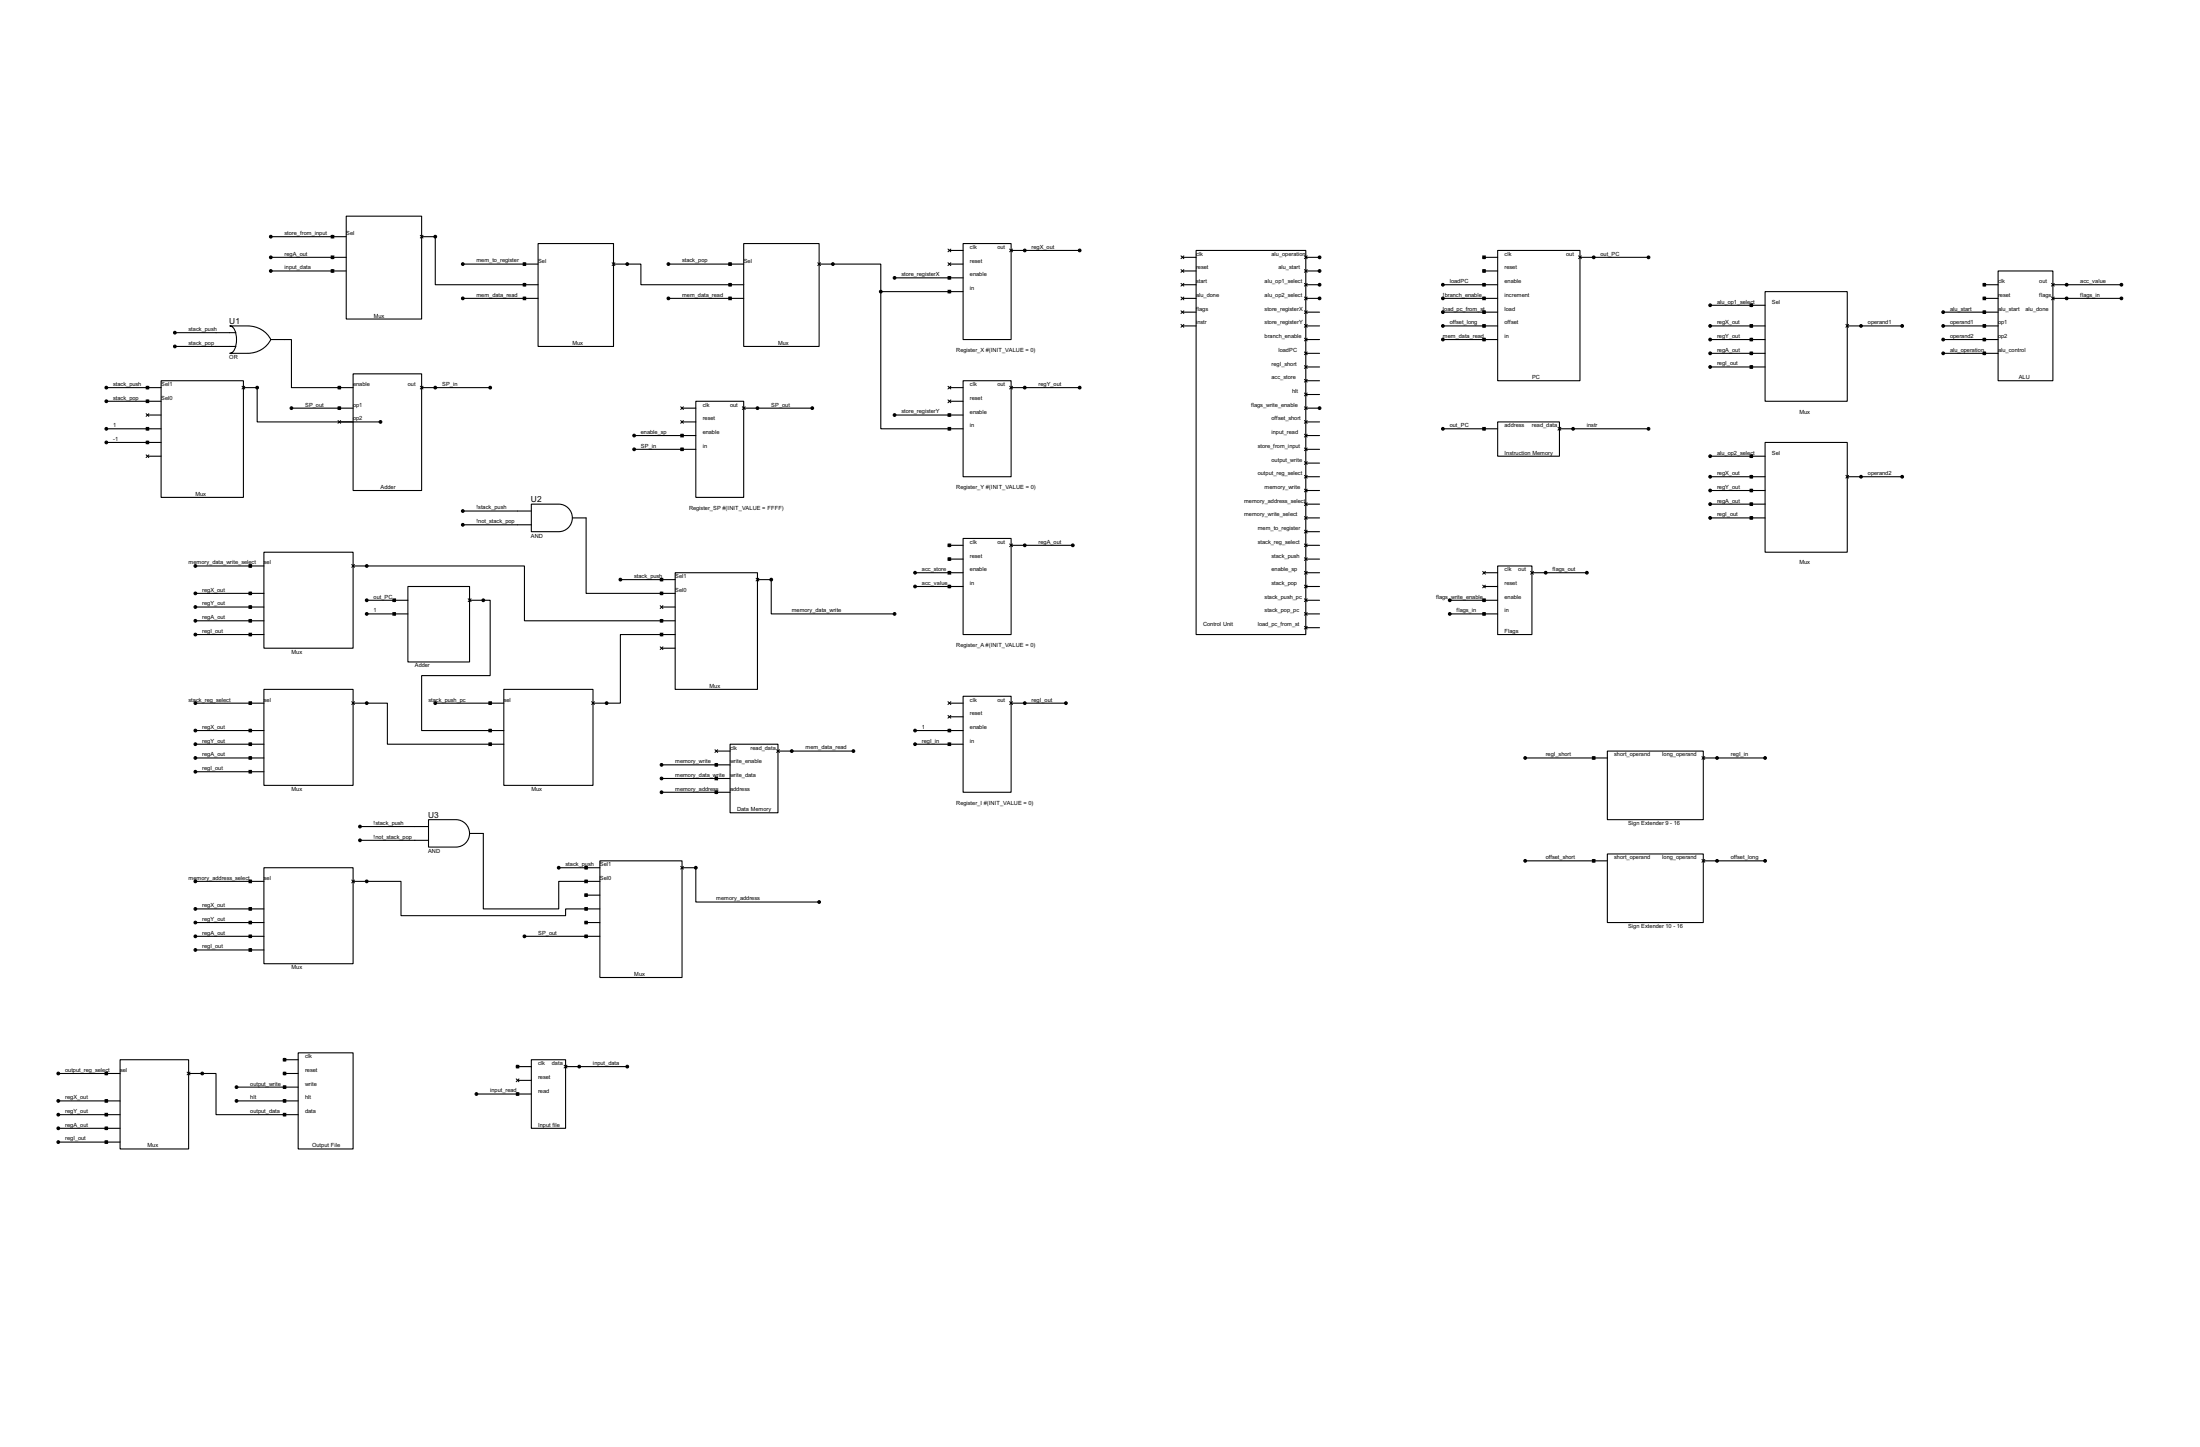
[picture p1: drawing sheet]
<svg xmlns="http://www.w3.org/2000/svg" width="815mm" height="536mm" viewBox="0 0 815 536" stroke-linecap="round" stroke-linejoin="round" font-family="sans-serif">
<g fill="none" stroke="#000" stroke-width=".4">
<path d="M100.4 95.3h27.9M100.4 87.7h27.9M128.3 80.1h28v38.1h-28zM156.3 87.7h5v17.8h38.1M171.5 97.8h27.9M199.4 90.2h28v38.1h-28zM227.4 97.8h10.1v7.7h38.1M247.7 97.8h27.9M275.6 90.2h28v38.1h-28zM303.6 97.8h22.8v10.2M351.8 92.8h5.1M351.8 97.8h5.1"/>
<path d="M356.9 90.2h17.8v35.6h-17.8zM374.7 92.8h25.4M438.2 95.3h5.1M443.3 92.8h40.6v142.2h-40.6zM483.9 95.3h5.1M550 95.3h5M555 92.8h30.5v48.2h-30.5zM585.5 95.3h25.4M100.4 100.4h27.9M171.5 110.5h27.9M247.7 110.5h27.9M326.4 108v50.8h30.5"/>
<path d="M326.4 108h30.5M331.5 102.9h25.4M438.2 105.5h5.1M438.2 110.5h5.1M438.2 115.6h5.1M438.2 100.4h5.1M483.9 105.5h5.1M483.9 110.5h5.1M483.9 115.6h5.1M483.9 100.4h5.1M534.7 105.5h20.3M534.7 110.5h20.3"/>
<path d="M534.7 115.6h20.3M550 100.4h5M633.8 113.1h20.3M654.1 108h30.5v40.6h-30.5zM720.1 115.6h20.4M735.4 105.5h5.1M735.4 110.5h5.1M740.5 100.4h20.3v40.6h-20.3zM760.8 105.5h25.4M760.8 110.5h25.4M64.8 123.2h22.6M64.8 128.3h22.6"/>
<path d="M85.1 120.7h6.6a9.5 9.5 0 0 1 8.7 5.1 9.5 9.5 0 0 1-8.7 5.1h-6.6a3.2 3.2 0 0 0 2.4-3.2 7.7 7.7 0 0 0-1.3-6.6zM100.4 125.8h7.6v17.8h22.9M130.9 138.5h25.4v43.2h-25.4zM438.2 120.7h5.1M483.9 120.7h5.1M483.9 125.8h5.1M483.9 130.9h5.1M483.9 135.9h5.1M534.7 120.7h20.3M534.7 125.8h20.3M633.8 120.7h20.3M633.8 125.8h20.3"/>
<path d="M633.8 130.9h20.3M633.8 135.9h20.3M684.6 120.7h20.3M720.1 120.7h20.4M720.1 125.8h20.4M720.1 130.9h20.4M39.4 158.8h20.3M39.4 143.6h20.3M39.4 148.6h20.3M54.7 153.7h5M59.7 141h30.5v43.2h-30.5zM90.2 143.6h5.1v12.7h45.7"/>
<path d="M108 151.2h22.9M125.8 156.3h5.1M156.3 143.6h25.4M252.8 151.2h5.1M252.8 156.3h5.1M257.9 148.6h17.7v35.6h-17.7zM275.6 151.2h25.4M331.5 153.7h25.4M351.8 143.6h5.1M351.8 148.6h5.1M356.9 141h17.8v35.6h-17.8zM374.7 143.6h25.4"/>
<path d="M483.9 151.2h5.1M483.9 141h5.1M483.9 146.1h5.1M483.9 156.3h5.1M534.7 158.8h20.3M555 156.3h22.9v12.7h-22.9zM577.9 158.8h33M39.4 163.9h20.3M54.7 169h5M235 161.3h22.9M235 166.4h22.9M483.9 176.6h5.1"/>
<path d="M483.9 161.3h5.1M483.9 166.4h5.1M483.9 171.5h5.1M633.8 176.6h20.3M633.8 169h20.3M654.1 163.9h30.5v40.6h-30.5zM684.6 176.6h20.3M171.5 189.3h25.4M171.5 194.4h25.4M196.9 186.7h10.2a5.1 5.1 0 0 1 5 5.1 5.1 5.1 0 0 1-5 5.1h-10.2zM212.1 191.8h5.1v28h33M356.9 199.4h17.8v35.6h-17.8z"/>
<path d="M483.9 181.7h5.1M483.9 186.7h5.1M483.9 191.8h5.1M483.9 196.9h5.1M633.8 181.7h20.3M633.8 186.7h20.3M633.8 191.8h20.3M72.4 209.6h25.4M72.4 219.8h25.4M97.8 204.5h33.1v35.6h-33.1zM130.9 209.6h63.5v20.3h55.8M151.2 217.2h22.8v28h-22.8z"/>
<path d="M229.9 214.7h20.3M250.2 212.1h30.5v43.2h-30.5zM280.7 214.7h5.1v12.7h45.7M339.1 212.1h17.8M339.1 217.2h17.8M351.8 202h5.1M351.8 207.1h5.1M374.7 202h22.9M483.9 212.1h5.1M483.9 202h5.1M483.9 217.2h5.1M483.9 207.1h5.1"/>
<path d="M550 212.1h5M550 217.2h5M555 209.6h12.7v25.4h-12.7zM567.7 212.1h20.4M72.4 224.8h25.4M72.4 229.9h25.4M72.4 235h25.4M135.9 227.4h15.3M135.9 222.3h15.3M174 222.3h7.7v27.9h-25.4v20.4h30.4M245.2 224.8h5M250.2 235h-20.3v25.4h-10.1"/>
<path d="M483.9 227.4h5.1M483.9 222.3h5.1M483.9 232.5h5.1M537.3 227.4h17.7M537.3 222.3h17.7M97.8 255.3h33.1v35.6h-33.1zM186.7 255.3h33.1v35.6h-33.1zM245.2 240.1h5M356.9 257.9h17.8v35.5h-17.8zM72.4 270.6h25.4M72.4 275.6h25.4M72.4 260.4h25.4"/>
<path d="M130.9 260.4h12.7v15.2h43.1M161.3 260.4h25.4M265.5 278.2h5.1M270.6 275.6h17.7v25.4h-17.7zM288.3 278.2h28M339.1 270.6h17.8M339.1 275.6h17.8M351.8 260.4h5.1M351.8 265.5h5.1M374.7 260.4h20.3M595.7 278.2h35.5v25.4h-35.5zM72.4 280.7h25.4"/>
<path d="M72.4 285.8h25.4M245.2 283.3h25.4M245.2 288.3h25.4M245.2 293.4h25.4M565.2 280.7h30.5M631.2 280.7h22.9M133.4 306.1h25.4M133.4 311.2h25.4M158.8 303.6h10.2a5.1 5.1 0 0 1 5 5 5.1 5.1 0 0 1-5 5.1h-10.2zM174 308.7h5.1v27.9h28v-10.2h15.2M222.3 318.8h30.5v43.2h-30.5zM565.2 318.8h30.5"/>
<path d="M595.7 316.3h35.5v25.4h-35.5zM631.2 318.8h22.9M72.4 326.4h25.4M72.4 336.6h25.4M97.8 321.4h33.1v35.5h-33.1zM130.9 326.4h17.7v12.7h61v-2.5h12.7M207.1 321.4h15.2M217.2 331.5h5.1M252.8 321.4h5.1v12.7h45.7M72.4 341.7h25.4M72.4 346.8h25.4M72.4 351.8h25.4"/>
<path d="M194.4 346.8h27.9M217.2 341.7h5.1M21.6 397.6h22.9M44.5 392.5h25.4v33h-25.4zM69.9 397.6h10.2v15.2h30.4M105.5 397.6h5M105.5 392.5h5M110.5 389.9h20.4v35.6h-20.4zM191.8 395h5.1M196.9 392.5h12.7v25.4h-12.7zM209.6 395h22.9M21.6 407.7h22.9"/>
<path d="M21.6 412.8h22.9M21.6 417.9h22.9M87.7 402.6h22.8M87.7 407.7h22.8M176.6 405.2h20.3M191.8 400.1h5.1M21.6 423h22.9"/>
</g>
<g fill="none" stroke="#000" stroke-width=".37">
<path d="M122.7 94.8l1.1 1M122.7 99.9l1.1 1M122.7 87.2l1.1 1M123.8 94.8l-1.1 1M123.8 99.9l-1.1 1M123.8 87.2l-1.1 1M155.8 87.2l1 1M156.8 87.2l-1 1M193.9 97.3l1 1.1M194.9 97.3l-1 1.1M226.9 97.3l1 1.1M227.9 97.3l-1 1.1"/>
<path d="M270.1 97.3l1 1.1M271.1 97.3l-1 1.1M303.1 97.3l1 1.1M304.1 97.3l-1 1.1M351.3 92.3l1.1 1M351.3 97.3l1.1 1.1M352.4 92.3l-1.1 1M352.4 97.3l-1.1 1.1M374.2 92.3l1 1M375.2 92.3l-1 1M437.7 94.8l1 1M437.7 99.9l1 1"/>
<path d="M438.7 94.8l-1 1M438.7 99.9l-1 1M483.4 94.8l1 1M483.4 99.9l1 1M484.4 94.8l-1 1M484.4 99.9l-1 1M549.5 94.8l1 1M549.5 99.9l1 1M550.5 99.9l-1 1M550.5 94.8l-1 1M585 94.8l1 1M586 94.8l-1 1"/>
<path d="M193.9 105l1 1M193.9 110l1 1.1M194.9 105l-1 1M194.9 110l-1 1.1M270.1 105l1 1M270.1 110l1 1.1M271.1 105l-1 1M271.1 110l-1 1.1M351.3 102.4l1.1 1M351.3 107.5l1.1 1M352.4 102.4l-1.1 1M352.4 107.5l-1.1 1"/>
<path d="M437.7 105l1 1M437.7 110l1 1.1M437.7 115.1l1 1M438.7 105l-1 1M438.7 110l-1 1.1M438.7 115.1l-1 1M483.4 105l1 1M483.4 110l1 1.1M483.4 115.1l1 1M484.4 105l-1 1M484.4 110l-1 1.1M484.4 115.1l-1 1"/>
<path d="M549.5 105l1 1M549.5 110l1 1.1M549.5 115.1l1 1M550.5 115.1l-1 1M550.5 105l-1 1M550.5 110l-1 1.1M648.5 112.6l1 1M649.5 112.6l-1 1M734.9 105l1 1M734.9 110l1 1.1M734.9 115.1l1 1M735.9 105l-1 1"/>
<path d="M735.9 110l-1 1.1M735.9 115.1l-1 1M760.3 105l1 1M760.3 110l1 1.1M761.3 105l-1 1M761.3 110l-1 1.1M437.7 120.2l1 1M438.7 120.2l-1 1M483.4 120.2l1 1M483.4 125.3l1 1M483.4 130.4l1 1M483.4 135.4l1 1.1"/>
<path d="M484.4 120.2l-1 1M484.4 125.3l-1 1M484.4 130.4l-1 1M484.4 135.4l-1 1.1M549.5 120.2l1 1M549.5 125.3l1 1M550.5 125.3l-1 1M550.5 120.2l-1 1M648.5 120.2l1 1M648.5 125.3l1 1M648.5 130.4l1 1M648.5 135.4l1 1.1"/>
<path d="M649.5 130.4l-1 1M649.5 120.2l-1 1M649.5 125.3l-1 1M649.5 135.4l-1 1.1M684.1 120.2l1 1M685.1 120.2l-1 1M734.9 120.2l1 1M734.9 125.3l1 1M734.9 130.4l1 1M735.9 120.2l-1 1M735.9 125.3l-1 1M735.9 130.4l-1 1"/>
<path d="M54.2 143.1l1 1M54.2 153.2l1 1M54.2 158.3l1 1M54.2 148.1l1 1.1M55.2 143.1l-1 1M55.2 153.2l-1 1M55.2 158.3l-1 1M55.2 148.1l-1 1.1M89.7 143.1l1 1M90.7 143.1l-1 1M125.3 143.1l1 1M125.3 150.7l1 1"/>
<path d="M125.3 155.8l1 1M126.3 143.1l-1 1M126.3 150.7l-1 1M126.3 155.8l-1 1M155.8 143.1l1 1M156.8 143.1l-1 1M252.3 150.7l1 1M252.3 155.8l1 1M253.3 150.7l-1 1M253.3 155.8l-1 1M275.1 150.7l1.1 1M276.2 150.7l-1.1 1"/>
<path d="M351.3 143.1l1.1 1M351.3 148.1l1.1 1.1M351.3 153.2l1.1 1M351.3 158.3l1.1 1M352.4 143.1l-1.1 1M352.4 148.1l-1.1 1.1M352.4 153.2l-1.1 1M352.4 158.3l-1.1 1M374.2 143.1l1 1M375.2 143.1l-1 1M483.4 140.5l1 1M483.4 145.6l1 1"/>
<path d="M483.4 150.7l1 1M483.4 155.8l1 1M484.4 140.5l-1 1M484.4 145.6l-1 1M484.4 150.7l-1 1M484.4 155.8l-1 1M549.5 158.3l1 1M550.5 158.3l-1 1M577.4 158.3l1 1M578.4 158.3l-1 1M54.2 163.4l1 1M54.2 168.5l1 1"/>
<path d="M55.2 163.4l-1 1M55.2 168.5l-1 1M252.3 160.8l1 1.1M252.3 165.9l1 1M253.3 160.8l-1 1.1M253.3 165.9l-1 1M483.4 160.8l1 1.1M483.4 165.9l1 1M483.4 171l1 1M483.4 176.1l1 1M484.4 160.8l-1 1.1M484.4 165.9l-1 1"/>
<path d="M484.4 171l-1 1M484.4 176.1l-1 1M648.5 168.5l1 1M648.5 176.1l1 1M649.5 168.5l-1 1M649.5 176.1l-1 1M684.1 176.1l1 1M685.1 176.1l-1 1M483.4 181.2l1 1M483.4 186.2l1 1.1M483.4 191.3l1 1M483.4 196.4l1 1"/>
<path d="M484.4 181.2l-1 1M484.4 186.2l-1 1.1M484.4 191.3l-1 1M484.4 196.4l-1 1M648.5 181.2l1 1M648.5 186.2l1 1.1M648.5 191.3l1 1M649.5 191.3l-1 1M649.5 181.2l-1 1M649.5 186.2l-1 1.1M92.3 209.1l1 1M92.3 219.3l1 1"/>
<path d="M93.3 209.1l-1 1M93.3 219.3l-1 1M130.4 209.1l1 1M131.4 209.1l-1 1M244.7 214.2l1 1M244.7 219.3l1 1M245.7 214.2l-1 1M245.7 219.3l-1 1M280.2 214.2l1 1M281.2 214.2l-1 1M351.3 201.5l1.1 1M351.3 206.6l1.1 1"/>
<path d="M351.3 211.6l1.1 1.1M351.3 216.7l1.1 1M352.4 201.5l-1.1 1M352.4 206.6l-1.1 1M352.4 211.6l-1.1 1.1M352.4 216.7l-1.1 1M374.2 201.5l1 1M375.2 201.5l-1 1M483.4 201.5l1 1M483.4 206.6l1 1M483.4 211.6l1 1.1M483.4 216.7l1 1"/>
<path d="M484.4 201.5l-1 1M484.4 206.6l-1 1M484.4 211.6l-1 1.1M484.4 216.7l-1 1M549.5 211.6l1 1.1M549.5 216.7l1 1M550.5 211.6l-1 1.1M550.5 216.7l-1 1M567.2 211.6l1.1 1.1M568.3 211.6l-1.1 1.1M92.3 224.3l1 1.1M92.3 229.4l1 1"/>
<path d="M92.3 234.5l1 1M93.3 224.3l-1 1.1M93.3 229.4l-1 1M93.3 234.5l-1 1M145.6 221.8l1 1M145.6 226.9l1 1M146.6 221.8l-1 1M146.6 226.9l-1 1M173.5 221.8l1.1 1M174.6 221.8l-1.1 1M244.7 224.3l1 1.1M244.7 229.4l1 1"/>
<path d="M244.7 234.5l1 1M244.7 239.6l1 1M245.7 224.3l-1 1.1M245.7 229.4l-1 1M245.7 234.5l-1 1M245.7 239.6l-1 1M483.4 221.8l1 1M483.4 226.9l1 1M483.4 232l1 1M484.4 221.8l-1 1M484.4 226.9l-1 1M484.4 232l-1 1"/>
<path d="M549.5 221.8l1 1M549.5 226.9l1 1M550.5 221.8l-1 1M550.5 226.9l-1 1M92.3 259.9l1 1M93.3 259.9l-1 1M130.4 259.9l1 1M131.4 259.9l-1 1M181.2 259.9l1 1M182.2 259.9l-1 1M219.3 259.9l1 1M220.3 259.9l-1 1"/>
<path d="M351.3 259.9l1.1 1M352.4 259.9l-1.1 1M374.2 259.9l1 1M375.2 259.9l-1 1M92.3 270.1l1 1M92.3 275.1l1 1.1M93.3 270.1l-1 1M93.3 275.1l-1 1.1M181.2 270.1l1 1M181.2 275.1l1 1.1M182.2 270.1l-1 1M182.2 275.1l-1 1.1"/>
<path d="M265 277.7l1 1M266 277.7l-1 1M287.8 277.7l1.1 1M288.9 277.7l-1.1 1M351.3 265l1.1 1M351.3 270.1l1.1 1M351.3 275.1l1.1 1.1M352.4 265l-1.1 1M352.4 270.1l-1.1 1M352.4 275.1l-1.1 1.1M92.3 280.2l1 1M92.3 285.3l1 1"/>
<path d="M93.3 280.2l-1 1M93.3 285.3l-1 1M265 282.8l1 1M265 287.8l1 1.1M265 292.9l1 1M266 282.8l-1 1M266 287.8l-1 1.1M266 292.9l-1 1M590.1 280.2l1 1M591.1 280.2l-1 1M630.7 280.2l1.1 1M631.8 280.2l-1.1 1"/>
<path d="M590.1 318.3l1 1M591.1 318.3l-1 1M630.7 318.3l1.1 1M631.8 318.3l-1.1 1M92.3 325.9l1 1.1M92.3 336.1l1 1M93.3 325.9l-1 1.1M93.3 336.1l-1 1M130.4 325.9l1 1.1M131.4 325.9l-1 1.1M216.7 320.9l1 1M216.7 325.9l1 1.1"/>
<path d="M216.7 331l1 1M216.7 336.1l1 1M217.7 331l-1 1M217.7 320.9l-1 1M217.7 325.9l-1 1.1M217.7 336.1l-1 1M252.3 320.9l1 1M253.3 320.9l-1 1M92.3 341.2l1 1M92.3 346.3l1 1M92.3 351.3l1 1.1M93.3 341.2l-1 1"/>
<path d="M93.3 346.3l-1 1M93.3 351.3l-1 1.1M216.7 341.2l1 1M216.7 346.3l1 1M217.7 341.2l-1 1M217.7 346.3l-1 1M38.9 397.1l1 1M39.9 397.1l-1 1M69.4 397.1l1 1M70.4 397.1l-1 1M105 392l1 1M105 397.1l1 1"/>
<path d="M106 392l-1 1M106 397.1l-1 1M191.3 394.5l1 1M191.3 399.6l1 1M192.3 394.5l-1 1M192.3 399.6l-1 1M209.1 394.5l1 1M210.1 394.5l-1 1M38.9 407.2l1 1M38.9 412.3l1 1M38.9 417.4l1 1M39.9 407.2l-1 1"/>
<path d="M39.9 412.3l-1 1M39.9 417.4l-1 1M105 402.1l1 1.1M105 407.2l1 1M105 412.3l1 1M106 402.1l-1 1.1M106 407.2l-1 1M106 412.3l-1 1M191.3 404.7l1 1M192.3 404.7l-1 1M38.9 422.5l1 1M39.9 422.5l-1 1"/>
</g>
<g fill="#000" stroke="#000" stroke-width=".4">
<circle cx="100.3" cy="87.7" r=".5"/>
<circle cx="100.3" cy="95.3" r=".5"/>
<circle cx="123.2" cy="95.3" r=".5"/>
<circle cx="123.2" cy="87.7" r=".5"/>
<circle cx="161.3" cy="87.7" r=".5"/>
<circle cx="171.5" cy="97.8" r=".5"/>
<circle cx="194.3" cy="97.8" r=".5"/>
<circle cx="232.4" cy="97.8" r=".5"/>
<circle cx="247.7" cy="97.8" r=".5"/>
<circle cx="270.5" cy="97.8" r=".5"/>
<circle cx="308.6" cy="97.8" r=".5"/>
<circle cx="379.7" cy="92.8" r=".5"/>
<circle cx="400.1" cy="92.8" r=".5"/>
<circle cx="489" cy="95.3" r=".5"/>
<circle cx="549.9" cy="95.3" r=".5"/>
<circle cx="590.6" cy="95.3" r=".5"/>
<circle cx="610.9" cy="95.3" r=".5"/>
<circle cx="100.3" cy="100.4" r=".5"/>
<circle cx="123.2" cy="100.4" r=".5"/>
<circle cx="171.5" cy="110.5" r=".5"/>
<circle cx="194.3" cy="105.5" r=".5"/>
<circle cx="194.3" cy="110.5" r=".5"/>
<circle cx="247.7" cy="110.5" r=".5"/>
<circle cx="270.5" cy="110.5" r=".5"/>
<circle cx="270.5" cy="105.5" r=".5"/>
<circle cx="326.4" cy="108" r=".5"/>
<circle cx="331.5" cy="102.9" r=".5"/>
<circle cx="351.8" cy="108" r=".5"/>
<circle cx="351.8" cy="102.9" r=".5"/>
<circle cx="489" cy="110.5" r=".5"/>
<circle cx="489" cy="105.5" r=".5"/>
<circle cx="489" cy="100.4" r=".5"/>
<circle cx="534.7" cy="110.5" r=".5"/>
<circle cx="534.7" cy="105.5" r=".5"/>
<circle cx="534.7" cy="115.6" r=".5"/>
<circle cx="549.9" cy="115.6" r=".5"/>
<circle cx="549.9" cy="105.5" r=".5"/>
<circle cx="549.9" cy="110.5" r=".5"/>
<circle cx="549.9" cy="100.4" r=".5"/>
<circle cx="633.7" cy="113.1" r=".5"/>
<circle cx="649" cy="113.1" r=".5"/>
<circle cx="720.1" cy="115.6" r=".5"/>
<circle cx="735.3" cy="115.6" r=".5"/>
<circle cx="735.3" cy="105.5" r=".5"/>
<circle cx="735.3" cy="110.5" r=".5"/>
<circle cx="765.8" cy="105.5" r=".5"/>
<circle cx="765.8" cy="110.5" r=".5"/>
<circle cx="786.1" cy="105.5" r=".5"/>
<circle cx="786.1" cy="110.5" r=".5"/>
<circle cx="64.8" cy="128.3" r=".5"/>
<circle cx="64.8" cy="123.2" r=".5"/>
<circle cx="534.7" cy="125.8" r=".5"/>
<circle cx="534.7" cy="120.7" r=".5"/>
<circle cx="549.9" cy="120.7" r=".5"/>
<circle cx="549.9" cy="125.8" r=".5"/>
<circle cx="633.7" cy="120.7" r=".5"/>
<circle cx="633.7" cy="135.9" r=".5"/>
<circle cx="633.7" cy="130.9" r=".5"/>
<circle cx="633.7" cy="125.8" r=".5"/>
<circle cx="649" cy="120.7" r=".5"/>
<circle cx="649" cy="130.9" r=".5"/>
<circle cx="649" cy="135.9" r=".5"/>
<circle cx="649" cy="125.8" r=".5"/>
<circle cx="689.6" cy="120.7" r=".5"/>
<circle cx="704.9" cy="120.7" r=".5"/>
<circle cx="720.1" cy="120.7" r=".5"/>
<circle cx="720.1" cy="125.8" r=".5"/>
<circle cx="720.1" cy="130.9" r=".5"/>
<circle cx="735.3" cy="120.7" r=".5"/>
<circle cx="735.3" cy="125.8" r=".5"/>
<circle cx="735.3" cy="130.9" r=".5"/>
<circle cx="39.4" cy="148.6" r=".5"/>
<circle cx="39.4" cy="158.8" r=".5"/>
<circle cx="39.4" cy="143.6" r=".5"/>
<circle cx="54.6" cy="143.6" r=".5"/>
<circle cx="54.6" cy="148.6" r=".5"/>
<circle cx="54.6" cy="158.8" r=".5"/>
<circle cx="95.3" cy="143.6" r=".5"/>
<circle cx="108" cy="151.2" r=".5"/>
<circle cx="125.7" cy="151.2" r=".5"/>
<circle cx="125.7" cy="143.6" r=".5"/>
<circle cx="141" cy="156.3" r=".5"/>
<circle cx="161.3" cy="143.6" r=".5"/>
<circle cx="181.6" cy="143.6" r=".5"/>
<circle cx="280.7" cy="151.2" r=".5"/>
<circle cx="301" cy="151.2" r=".5"/>
<circle cx="331.5" cy="153.7" r=".5"/>
<circle cx="351.8" cy="158.8" r=".5"/>
<circle cx="351.8" cy="153.7" r=".5"/>
<circle cx="379.7" cy="143.6" r=".5"/>
<circle cx="400.1" cy="143.6" r=".5"/>
<circle cx="489" cy="151.2" r=".5"/>
<circle cx="534.7" cy="158.8" r=".5"/>
<circle cx="549.9" cy="158.8" r=".5"/>
<circle cx="582.9" cy="158.8" r=".5"/>
<circle cx="610.9" cy="158.8" r=".5"/>
<circle cx="39.4" cy="163.9" r=".5"/>
<circle cx="54.6" cy="163.9" r=".5"/>
<circle cx="235" cy="161.3" r=".5"/>
<circle cx="235" cy="166.4" r=".5"/>
<circle cx="252.7" cy="161.3" r=".5"/>
<circle cx="252.7" cy="166.4" r=".5"/>
<circle cx="633.7" cy="176.6" r=".5"/>
<circle cx="633.7" cy="169" r=".5"/>
<circle cx="649" cy="176.6" r=".5"/>
<circle cx="649" cy="169" r=".5"/>
<circle cx="689.6" cy="176.6" r=".5"/>
<circle cx="704.9" cy="176.6" r=".5"/>
<circle cx="171.5" cy="189.3" r=".5"/>
<circle cx="171.5" cy="194.4" r=".5"/>
<circle cx="633.7" cy="191.8" r=".5"/>
<circle cx="633.7" cy="186.7" r=".5"/>
<circle cx="633.7" cy="181.7" r=".5"/>
<circle cx="649" cy="191.8" r=".5"/>
<circle cx="649" cy="186.7" r=".5"/>
<circle cx="649" cy="181.7" r=".5"/>
<circle cx="72.4" cy="209.6" r=".5"/>
<circle cx="72.4" cy="219.8" r=".5"/>
<circle cx="92.7" cy="219.8" r=".5"/>
<circle cx="92.7" cy="209.6" r=".5"/>
<circle cx="135.9" cy="209.6" r=".5"/>
<circle cx="229.9" cy="214.7" r=".5"/>
<circle cx="245.1" cy="219.8" r=".5"/>
<circle cx="245.1" cy="214.7" r=".5"/>
<circle cx="285.8" cy="214.7" r=".5"/>
<circle cx="339.1" cy="212.1" r=".5"/>
<circle cx="339.1" cy="217.2" r=".5"/>
<circle cx="351.8" cy="217.2" r=".5"/>
<circle cx="351.8" cy="207.1" r=".5"/>
<circle cx="351.8" cy="212.1" r=".5"/>
<circle cx="351.8" cy="202" r=".5"/>
<circle cx="379.7" cy="202" r=".5"/>
<circle cx="397.5" cy="202" r=".5"/>
<circle cx="572.8" cy="212.1" r=".5"/>
<circle cx="588" cy="212.1" r=".5"/>
<circle cx="72.4" cy="229.9" r=".5"/>
<circle cx="72.4" cy="224.8" r=".5"/>
<circle cx="72.4" cy="235" r=".5"/>
<circle cx="92.7" cy="229.9" r=".5"/>
<circle cx="92.7" cy="224.8" r=".5"/>
<circle cx="92.7" cy="235" r=".5"/>
<circle cx="135.9" cy="227.4" r=".5"/>
<circle cx="135.9" cy="222.3" r=".5"/>
<circle cx="146.1" cy="227.4" r=".5"/>
<circle cx="146.1" cy="222.3" r=".5"/>
<circle cx="179.1" cy="222.3" r=".5"/>
<circle cx="245.1" cy="235" r=".5"/>
<circle cx="245.1" cy="229.9" r=".5"/>
<circle cx="331.5" cy="227.4" r=".5"/>
<circle cx="537.2" cy="222.3" r=".5"/>
<circle cx="537.2" cy="227.4" r=".5"/>
<circle cx="549.9" cy="222.3" r=".5"/>
<circle cx="549.9" cy="227.4" r=".5"/>
<circle cx="72.4" cy="275.6" r=".5"/>
<circle cx="72.4" cy="260.4" r=".5"/>
<circle cx="72.4" cy="270.6" r=".5"/>
<circle cx="92.7" cy="260.4" r=".5"/>
<circle cx="92.7" cy="270.6" r=".5"/>
<circle cx="92.7" cy="275.6" r=".5"/>
<circle cx="135.9" cy="260.4" r=".5"/>
<circle cx="161.3" cy="260.4" r=".5"/>
<circle cx="181.6" cy="275.6" r=".5"/>
<circle cx="181.6" cy="270.6" r=".5"/>
<circle cx="181.6" cy="260.4" r=".5"/>
<circle cx="224.8" cy="260.4" r=".5"/>
<circle cx="293.4" cy="278.2" r=".5"/>
<circle cx="316.2" cy="278.2" r=".5"/>
<circle cx="339.1" cy="275.6" r=".5"/>
<circle cx="339.1" cy="270.6" r=".5"/>
<circle cx="351.8" cy="275.6" r=".5"/>
<circle cx="351.8" cy="270.6" r=".5"/>
<circle cx="379.7" cy="260.4" r=".5"/>
<circle cx="395" cy="260.4" r=".5"/>
<circle cx="72.4" cy="280.7" r=".5"/>
<circle cx="72.4" cy="285.8" r=".5"/>
<circle cx="92.7" cy="280.7" r=".5"/>
<circle cx="92.7" cy="285.8" r=".5"/>
<circle cx="245.1" cy="283.3" r=".5"/>
<circle cx="245.1" cy="293.4" r=".5"/>
<circle cx="245.1" cy="288.3" r=".5"/>
<circle cx="265.4" cy="283.3" r=".5"/>
<circle cx="265.4" cy="288.3" r=".5"/>
<circle cx="265.4" cy="293.4" r=".5"/>
<circle cx="565.2" cy="280.7" r=".5"/>
<circle cx="590.6" cy="280.7" r=".5"/>
<circle cx="636.3" cy="280.7" r=".5"/>
<circle cx="654.1" cy="280.7" r=".5"/>
<circle cx="133.4" cy="306.1" r=".5"/>
<circle cx="133.4" cy="311.2" r=".5"/>
<circle cx="565.2" cy="318.8" r=".5"/>
<circle cx="590.6" cy="318.8" r=".5"/>
<circle cx="636.3" cy="318.8" r=".5"/>
<circle cx="654.1" cy="318.8" r=".5"/>
<circle cx="72.4" cy="336.6" r=".5"/>
<circle cx="72.4" cy="326.4" r=".5"/>
<circle cx="92.7" cy="326.4" r=".5"/>
<circle cx="92.7" cy="336.6" r=".5"/>
<circle cx="135.9" cy="326.4" r=".5"/>
<circle cx="207" cy="321.4" r=".5"/>
<circle cx="217.2" cy="336.6" r=".5"/>
<circle cx="217.2" cy="321.4" r=".5"/>
<circle cx="217.2" cy="326.4" r=".5"/>
<circle cx="217.2" cy="331.5" r=".5"/>
<circle cx="257.8" cy="321.4" r=".5"/>
<circle cx="303.5" cy="334.1" r=".5"/>
<circle cx="72.4" cy="341.7" r=".5"/>
<circle cx="72.4" cy="346.8" r=".5"/>
<circle cx="72.4" cy="351.8" r=".5"/>
<circle cx="92.7" cy="346.8" r=".5"/>
<circle cx="92.7" cy="341.7" r=".5"/>
<circle cx="92.7" cy="351.8" r=".5"/>
<circle cx="194.3" cy="346.8" r=".5"/>
<circle cx="217.2" cy="346.8" r=".5"/>
<circle cx="217.2" cy="341.7" r=".5"/>
<circle cx="21.6" cy="397.6" r=".5"/>
<circle cx="39.4" cy="397.6" r=".5"/>
<circle cx="74.9" cy="397.6" r=".5"/>
<circle cx="105.4" cy="392.5" r=".5"/>
<circle cx="105.4" cy="397.6" r=".5"/>
<circle cx="191.8" cy="395" r=".5"/>
<circle cx="214.6" cy="395" r=".5"/>
<circle cx="232.4" cy="395" r=".5"/>
<circle cx="21.6" cy="407.7" r=".5"/>
<circle cx="21.6" cy="417.9" r=".5"/>
<circle cx="21.6" cy="412.8" r=".5"/>
<circle cx="39.4" cy="407.7" r=".5"/>
<circle cx="39.4" cy="417.9" r=".5"/>
<circle cx="39.4" cy="412.8" r=".5"/>
<circle cx="87.6" cy="407.7" r=".5"/>
<circle cx="87.6" cy="402.6" r=".5"/>
<circle cx="105.4" cy="402.6" r=".5"/>
<circle cx="105.4" cy="407.7" r=".5"/>
<circle cx="105.4" cy="412.8" r=".5"/>
<circle cx="176.5" cy="405.2" r=".5"/>
<circle cx="191.8" cy="405.2" r=".5"/>
<circle cx="21.6" cy="423" r=".5"/>
<circle cx="39.4" cy="423" r=".5"/>
</g>
<g font-size="3.5">
<text x="85" y="119.9">U1</text>
<text x="196.8" y="185.9">U2</text>
<text x="158.7" y="302.8">U3</text>
</g>
<g font-size="2.4">
<text x="105.5" y="87">store_from_input</text>
<text x="128.3" y="87.1">Sel</text>
<text x="105.5" y="94.7">regA_out</text>
<text x="359.5" y="92.2">clk</text>
<text x="369.6" y="92.2">out</text>
<text x="382.3" y="92.2">regX_out</text>
<text x="443.3" y="94.8">clk</text>
<text x="471.2" y="94.8">alu_operation</text>
<text x="557.6" y="94.8">clk</text>
<text x="580.4" y="94.8">out</text>
<text x="593.1" y="94.7">out_PC</text>
<text x="105.5" y="99.7">input_data</text>
<text x="176.6" y="97.2">mem_to_register</text>
<text x="199.4" y="97.3">Sel</text>
<text x="252.8" y="97.2">stack_pop</text>
<text x="275.6" y="97.3">Sel</text>
<text x="359.5" y="97.3">reset</text>
<text x="443.3" y="99.8">reset</text>
<text x="473.8" y="99.8">alu_start</text>
<text x="557.6" y="99.8">reset</text>
<text x="334.1" y="102.3">store_registerX</text>
<text x="359.5" y="102.3">enable</text>
<text x="359.5" y="107.5">in</text>
<text x="443.3" y="104.9">start</text>
<text x="468.7" y="104.9">alu_op1_select</text>
<text x="537.3" y="104.9">loadPC</text>
<text x="557.6" y="104.9">enable</text>
<text x="740.5" y="104.9">clk</text>
<text x="755.7" y="104.9">out</text>
<text x="770.9" y="104.9">acc_value</text>
<text x="176.6" y="109.9">mem_data_read</text>
<text x="252.8" y="109.9">mem_data_read</text>
<text x="443.3" y="110">alu_done</text>
<text x="468.7" y="110">alu_op2_select</text>
<text x="534.7" y="109.9">!branch_enable</text>
<text x="557.6" y="110">increment</text>
<text x="636.3" y="112.4">alu_op1_select</text>
<text x="656.6" y="112.5">Sel</text>
<text x="740.5" y="110">reset</text>
<text x="755.7" y="110">flags</text>
<text x="770.9" y="109.9">flags_in</text>
<text x="138.5" y="117.6">Mux</text>
<text x="443.3" y="115">f</text>
<text x="443.9" y="115">lags</text>
<text x="468.7" y="115">store_registerX</text>
<text x="534.7" y="115">load_pc_from_st</text>
<text x="557.6" y="115">load</text>
<text x="722.7" y="115">alu_start</text>
<text x="740.5" y="115">alu_start</text>
<text x="750.6" y="115">alu_done</text>
<text x="69.9" y="122.6">stack_push</text>
<text x="443.3" y="120.2">i</text>
<text x="443.8" y="120.2">nstr</text>
<text x="468.7" y="120.2">store_registerY</text>
<text x="468.7" y="125.2">branch_enable</text>
<text x="534.7" y="125.1">mem_data_read</text>
<text x="537.3" y="120.1">offset_long</text>
<text x="557.6" y="120.2">offset</text>
<text x="557.6" y="125.2">in</text>
<text x="636.3" y="120.1">regX_out</text>
<text x="636.3" y="125.1">regY_out</text>
<text x="692.2" y="120.1">operand1</text>
<text x="722.7" y="120.1">operand1</text>
<text x="722.7" y="125.1">operand2</text>
<text x="740.5" y="120.2">op1</text>
<text x="740.5" y="125.2">op2</text>
<text x="69.9" y="127.7">stack_pop</text>
<text x="212.1" y="127.7">Mux</text>
<text x="288.3" y="127.7">Mux</text>
<text x="354.4" y="130.3">Register_X #(INIT_VALUE = 0)</text>
<text x="473.8" y="130.3">loadPC</text>
<text x="636.3" y="130.3">regA_out</text>
<text x="722.7" y="130.3">alu_operation</text>
<text x="740.5" y="130.3">alu_control</text>
<text x="84.9" y="133.1">OR</text>
<text x="471.2" y="135.4">regI_short</text>
<text x="636.3" y="135.3">regI_out</text>
<text x="42" y="143">stack_push</text>
<text x="59.7" y="143">Sel1</text>
<text x="130.9" y="143">enable</text>
<text x="151.2" y="143">out</text>
<text x="163.9" y="143">SP_in</text>
<text x="359.5" y="143">clk</text>
<text x="369.6" y="143">out</text>
<text x="384.9" y="143">regY_out</text>
<text x="471.2" y="140.4">acc_store</text>
<text x="567.7" y="140.4">PC</text>
<text x="748.1" y="140.4">ALU</text>
<text x="42" y="148">stack_pop</text>
<text x="59.7" y="148.1">Sel0</text>
<text x="359.5" y="148.1">reset</text>
<text x="478.8" y="145.6">hlt</text>
<text x="113.1" y="150.5">SP_out</text>
<text x="130.9" y="150.6">op1</text>
<text x="130.9" y="155.7">op2</text>
<text x="260.4" y="150.6">clk</text>
<text x="260.4" y="155.7">reset</text>
<text x="270.6" y="150.6">out</text>
<text x="285.8" y="150.5">SP_out</text>
<text x="334.1" y="153.1">store_registerY</text>
<text x="359.5" y="153.1">enable</text>
<text x="463.6" y="150.6">flags_write_enable</text>
<text x="471.2" y="155.7">offset_short</text>
<text x="666.8" y="153.1">Mux</text>
<text x="42" y="158.2">1</text>
<text x="237.5" y="160.7">enable_sp</text>
<text x="260.4" y="160.8">enable</text>
<text x="359.5" y="158.3">in</text>
<text x="471.2" y="160.8">input_read</text>
<text x="537.3" y="158.2">out_PC</text>
<text x="557.6" y="158.3">address</text>
<text x="567.7" y="158.3">read_data</text>
<text x="588.1" y="158.2">instr</text>
<text x="42" y="163.2">-1</text>
<text x="237.5" y="165.8">SP_in</text>
<text x="260.4" y="165.8">in</text>
<text x="466.1" y="165.8">store_from_input</text>
<text x="471.2" y="171">output_write</text>
<text x="557.6" y="168.4">Instruction Memory</text>
<text x="636.3" y="168.4">alu_op2_select</text>
<text x="656.6" y="168.4">Sel</text>
<text x="466.1" y="176">output_reg_select</text>
<text x="636.3" y="176">regX_out</text>
<text x="692.2" y="176">operand2</text>
<text x="72.4" y="183.7">Mux</text>
<text x="141" y="181.1">Adder</text>
<text x="354.4" y="181.1">Register_Y #(INIT_VALUE = 0)</text>
<text x="468.7" y="181.1">memory_write</text>
<text x="636.3" y="181.1">regY_out</text>
<text x="176.6" y="188.7">!stack_push</text>
<text x="255.3" y="188.7">Register_SP #(INIT_VALUE = FFFF)</text>
<text x="461.1" y="186.2">memory_address_select</text>
<text x="461.1" y="191.3">memory_write_select</text>
<text x="636.3" y="186.1">regA_out</text>
<text x="636.3" y="191.2">regI_out</text>
<text x="176.6" y="193.8">!not_stack_pop</text>
<text x="466.1" y="196.4">mem_to_register</text>
<text x="196.7" y="199.1">AND</text>
<text x="359.5" y="201.4">clk</text>
<text x="369.6" y="201.4">out</text>
<text x="384.9" y="201.4">regA_out</text>
<text x="466.1" y="201.4">stack_reg_select</text>
<text x="69.9" y="209">memory_data_write_select</text>
<text x="97.8" y="209.1">sel</text>
<text x="359.5" y="206.5">reset</text>
<text x="471.2" y="206.5">stack_push</text>
<text x="666.8" y="209.1">Mux</text>
<text x="235" y="214.1">stack_push</text>
<text x="250.2" y="214.1">Sel1</text>
<text x="341.7" y="211.5">acc_store</text>
<text x="359.5" y="211.6">enable</text>
<text x="471.2" y="211.6">enable_sp</text>
<text x="557.6" y="211.6">clk</text>
<text x="562.7" y="211.6">out</text>
<text x="575.4" y="211.5">flags_out</text>
<text x="75" y="219.2">regX_out</text>
<text x="138.5" y="221.7">out_PC</text>
<text x="250.2" y="219.2">Sel0</text>
<text x="341.7" y="216.6">acc_value</text>
<text x="359.5" y="216.7">in</text>
<text x="468.7" y="221.8">stack_push_pc</text>
<text x="471.2" y="216.7">stack_pop</text>
<text x="532.2" y="221.7">flags_write_enable</text>
<text x="557.6" y="216.7">reset</text>
<text x="557.6" y="221.8">enable</text>
<text x="75" y="224.2">regY_out</text>
<text x="138.5" y="226.8">1</text>
<text x="293.4" y="226.8">memory_data_write</text>
<text x="468.7" y="226.8">stack_pop_pc</text>
<text x="539.8" y="226.8">flags_in</text>
<text x="557.6" y="226.8">in</text>
<text x="75" y="229.3">regA_out</text>
<text x="445.8" y="231.9">Control Unit</text>
<text x="466.1" y="231.9">load_pc_from_st</text>
<text x="75" y="234.4">regI_out</text>
<text x="354.4" y="239.5">Register_A #(INIT_VALUE = 0)</text>
<text x="557.6" y="234.5">Flags</text>
<text x="108" y="242.1">Mux</text>
<text x="153.7" y="247.2">Adder</text>
<text x="262.9" y="254.8">Mux</text>
<text x="69.9" y="259.8">stack_reg_select</text>
<text x="97.8" y="259.9">sel</text>
<text x="158.8" y="259.8">stack_push_pc</text>
<text x="186.7" y="259.9">sel</text>
<text x="359.5" y="259.9">clk</text>
<text x="369.6" y="259.9">out</text>
<text x="382.3" y="259.8">regI_out</text>
<text x="75" y="270">regX_out</text>
<text x="341.7" y="270">1</text>
<text x="359.5" y="264.9">reset</text>
<text x="75" y="275">regY_out</text>
<text x="341.7" y="275">regI_in</text>
<text x="359.5" y="270">enable</text>
<text x="359.5" y="275.1">in</text>
<text x="75" y="280.1">regA_out</text>
<text x="270.6" y="277.6">clk</text>
<text x="278.2" y="277.6">read_data</text>
<text x="298.5" y="277.6">mem_data_read</text>
<text x="572.8" y="280.1">regI_short</text>
<text x="598.2" y="280.2">short_operand</text>
<text x="616" y="280.2">long_operand</text>
<text x="641.4" y="280.1">regI_in</text>
<text x="75" y="285.2">regI_out</text>
<text x="250.2" y="282.7">memory_write</text>
<text x="250.2" y="287.7">memory_data_write</text>
<text x="270.6" y="282.7">write_enable</text>
<text x="270.6" y="287.8">write_data</text>
<text x="108" y="292.9">Mux</text>
<text x="196.9" y="292.9">Mux</text>
<text x="250.2" y="292.8">memory_address</text>
<text x="270.6" y="292.9">address</text>
<text x="354.4" y="298">Register_I #(INIT_VALUE = 0)</text>
<text x="138.5" y="305.5">!stack_push</text>
<text x="273.1" y="300.5">Data Memory</text>
<text x="603.3" y="305.6">Sign Extender 9 - 16</text>
<text x="138.5" y="310.6">!not_stack_pop</text>
<text x="158.6" y="315.9">AND</text>
<text x="209.6" y="320.8">stack_push</text>
<text x="222.3" y="320.8">Sel1</text>
<text x="572.8" y="318.2">offset_short</text>
<text x="598.2" y="318.3">short_operand</text>
<text x="616" y="318.3">long_operand</text>
<text x="641.4" y="318.2">offset_long</text>
<text x="69.9" y="325.8">memory_address_select</text>
<text x="97.8" y="325.9">sel</text>
<text x="222.3" y="325.9">Sel0</text>
<text x="265.5" y="333.5">memory_address</text>
<text x="75" y="336">regX_out</text>
<text x="75" y="341.1">regY_out</text>
<text x="75" y="346.2">regA_out</text>
<text x="199.4" y="346.2">SP_out</text>
<text x="603.3" y="343.7">Sign Extender 10 - 16</text>
<text x="75" y="351.2">regI_out</text>
<text x="108" y="358.9">Mux</text>
<text x="235" y="361.5">Mux</text>
<text x="113.1" y="391.9">clk</text>
<text x="199.4" y="394.5">clk</text>
<text x="204.5" y="394.5">data</text>
<text x="219.8" y="394.4">input_data</text>
<text x="24.2" y="397">output_reg_select</text>
<text x="44.5" y="397">sel</text>
<text x="113.1" y="397">reset</text>
<text x="199.4" y="399.6">reset</text>
<text x="24.2" y="407.1">regX_out</text>
<text x="92.8" y="402">output_write</text>
<text x="92.8" y="407.1">hlt</text>
<text x="113.1" y="402.1">write</text>
<text x="113.1" y="407.2">hlt</text>
<text x="181.7" y="404.6">input_read</text>
<text x="199.4" y="404.6">read</text>
<text x="24.2" y="412.2">regY_out</text>
<text x="92.8" y="412.2">output_data</text>
<text x="113.1" y="412.3">data</text>
<text x="24.2" y="417.3">regA_out</text>
<text x="199.4" y="417.3">Input file</text>
<text x="24.2" y="422.4">regI_out</text>
<text x="54.7" y="425">Mux</text>
<text x="115.6" y="425">Output File</text>
</g>
</svg>
